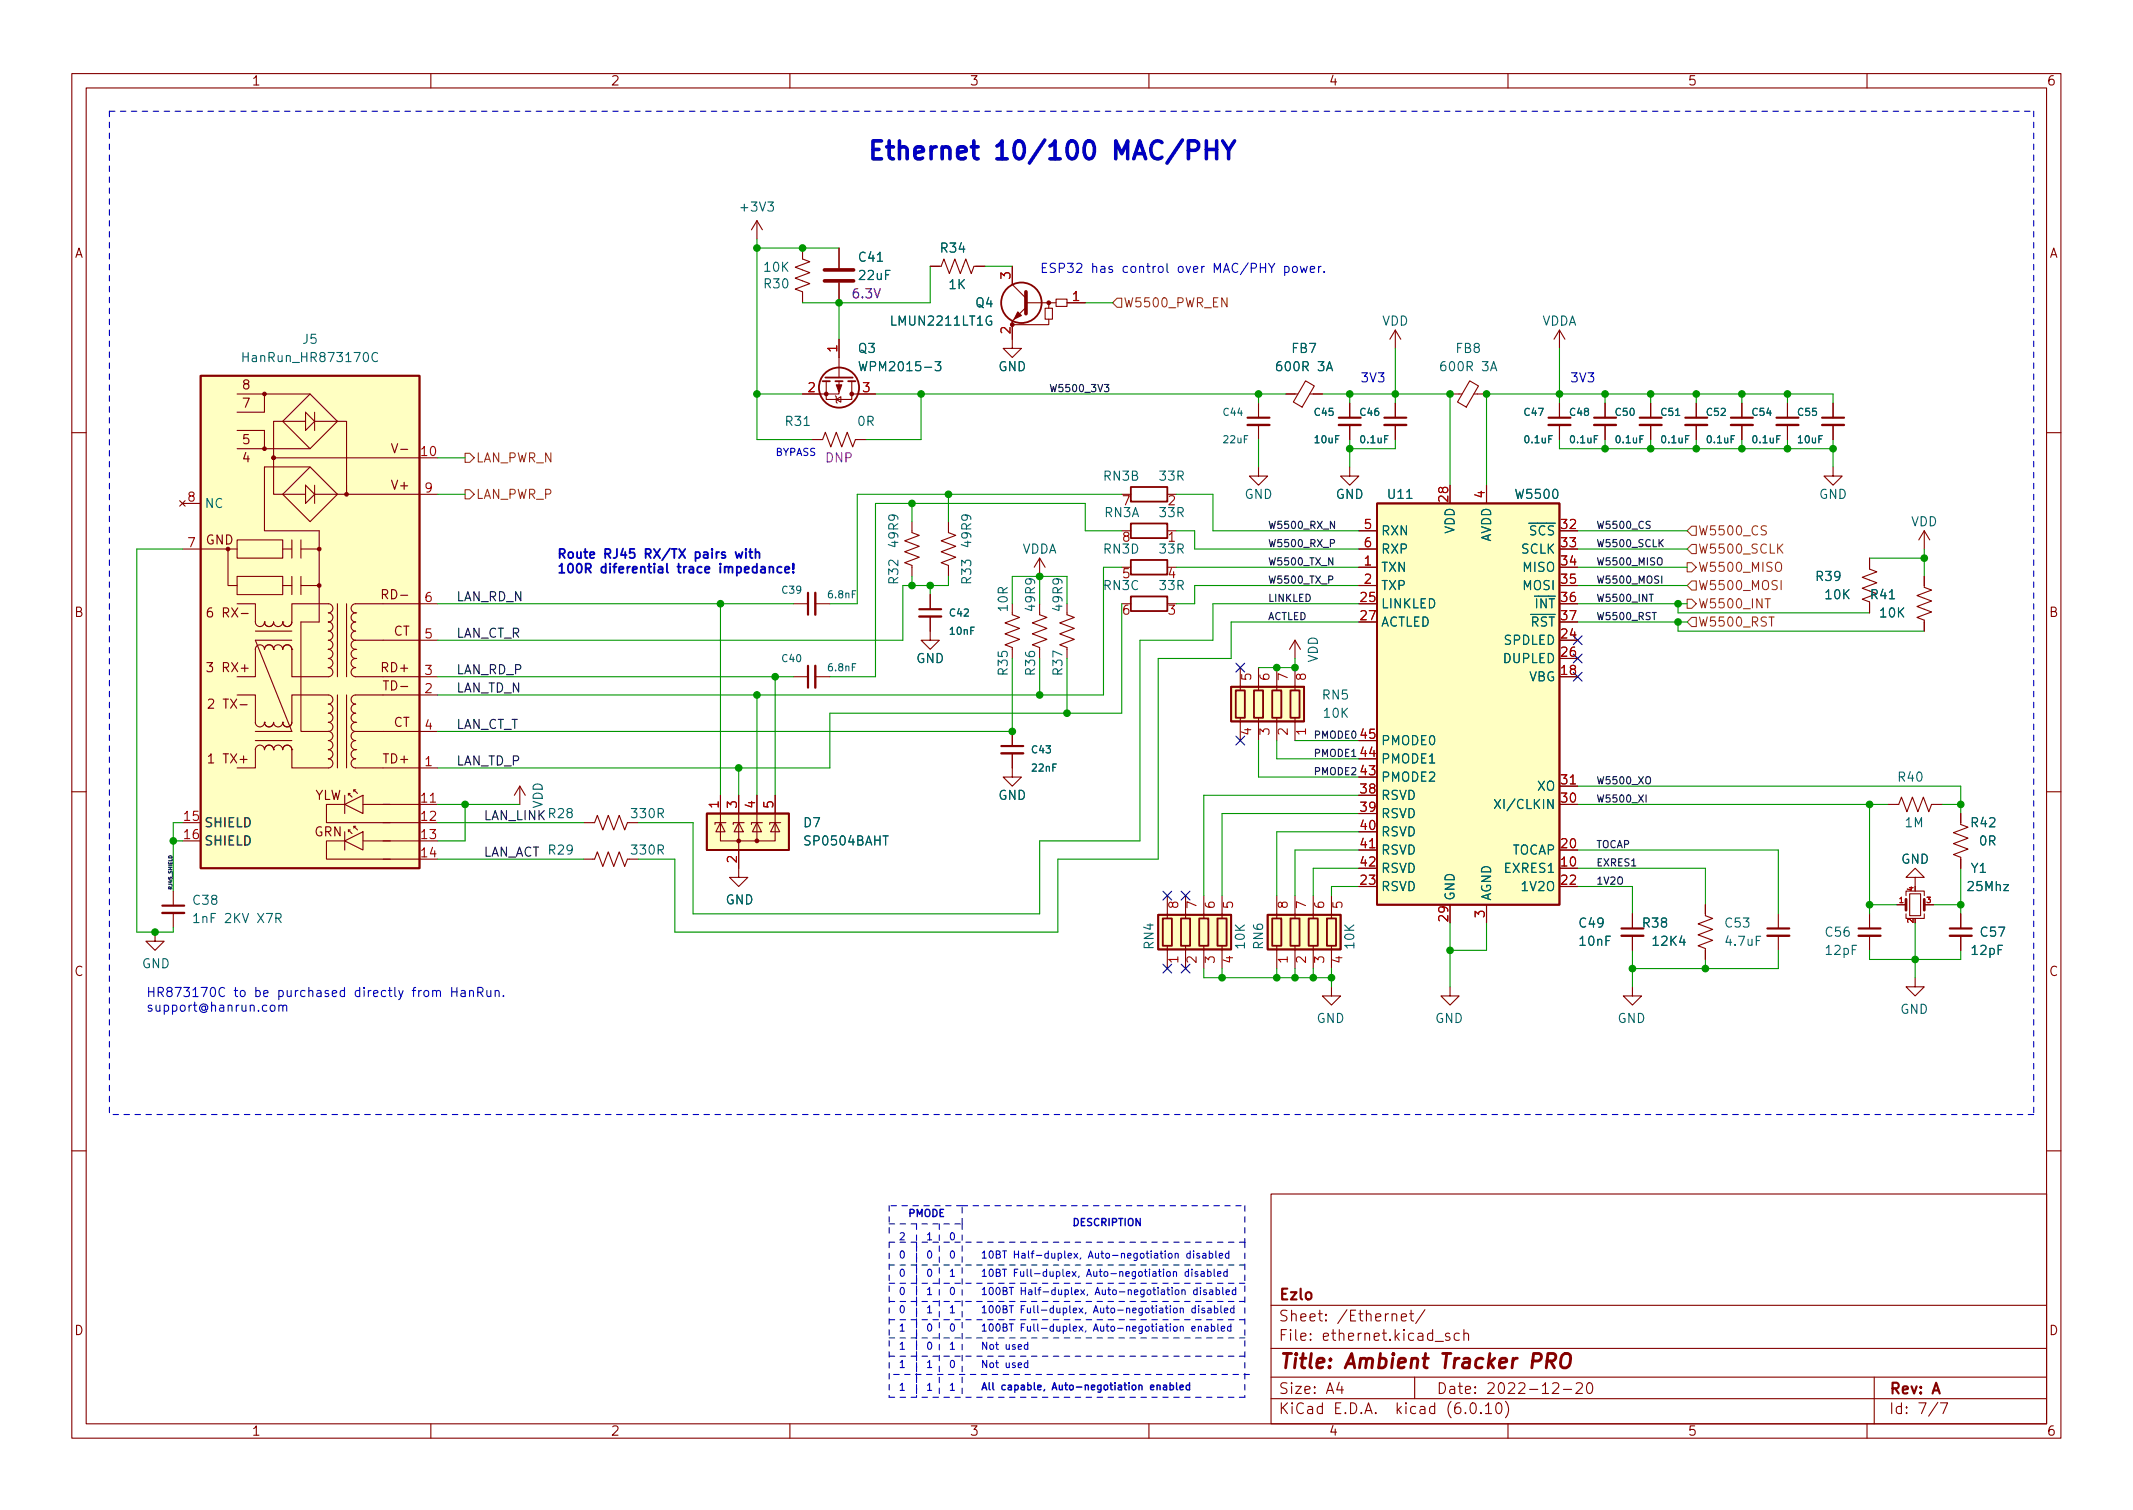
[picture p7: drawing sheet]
<svg xmlns="http://www.w3.org/2000/svg" width="297mm" height="210mm" viewBox="0 0 297 210" stroke-linecap="round" stroke-linejoin="round" font-family="sans-serif">
<g fill="none" stroke="#840000" stroke-width=".15">
<path d="M10 10.2h277v190.1h-277zM12 12.2h273v186.1h-273zM60 10.2v2M110 10.2v2M160 10.2v2M210 10.2v2M260 10.2v2M105.4 30.7l-.8 1.3M105.4 30.7v2.6M105.4 30.7l.8 1.3M111.8 34.5v1.6l1 .3-2.1 .8 2.1 .8-2.1 .7 2.1 .8-2.1 .8 1.1 .3v1.6M116.8 34.5v2.8"/>
<path d="M116.8 39.4v2.8M129.5 37.1h1.6l.3-1 .8 2 .8-2 .7 2 .8-2 .8 2 .3-1h1.6M141 37.1v2.5l1.9 1.9M33 59.9h3.8v2.6M33 54.9h10.2M36.8 54.9v2.5h-3.8M39.4 58.7l3.8-3.8 3.8 3.8-3.8 3.8zM42.5 58.7h-4.4v10.1h4.4M42.5 57.4l1.3 1.3-1.3 1.2zM43.8 57.4v2.5M43.8 58.7h3.2M47 58.7h1.3v10.1v-1.2"/>
<path d="M115.1 53.1v2.5h3.5v-2.5M116.3 55.1l.2 .1v.8l.1 .1M116.5 55.6l.6-.4v.8zM116.8 53.1v1.8h-5M116.8 47.2v5.4M118.6 54.9h3.3M142.9 42.8l-1.9 1.9v3.8h1.2l-1.2 1.3-1.3-1.3h1.3M143 42.2h4.1M145.5 42.9h1.1v1.5h-1.1zM146 44.4v.8h-5M146 42.2v.7M147.1 41.7h1.5v1h-1.5z"/>
<path d="M148.6 42.2h2.5M175.3 56.1v2.1M175.3 59.2v2M179.1 54.9h1.6M181.8 53l1.2 .7-1.7 3-1.2-.7zM182.4 54.9h1.7M188 56.1v2.1M188 59.2v2M194.3 46v2.5M194.3 56.1v2.1M194.3 59.2v2M194.3 46l-.8 1.2"/>
<path d="M194.3 46l.8 1.2M201.9 54.9h1.7M204.7 53l1.2 .7-1.7 3-1.2-.7zM205.3 54.9h1.7M217.2 46v2.5M217.2 56.1v2.1M217.2 59.2v2M217.2 46l-.8 1.2M217.2 46l.7 1.2M223.5 56.1v2.1M223.5 59.2v2M229.9 56.1v2.1"/>
<path d="M229.9 59.2v2M236.2 56.1v2.1M236.2 59.2v2M242.6 56.1v2.1M242.6 59.2v2M248.9 56.1v2.1M248.9 59.2v2M255.3 56.1v2.1M255.3 59.2v2M10 60.2h2M25 69.7l.8 .8M25.4 76.4h6.3v5.1h1.3"/>
<path d="M25.4 70.1h2.5M25.8 69.7l-.8 .8M33 75.2h6.4v2.5h-6.4zM33 62.5h10.2M38.1 63.7h20.3M39.4 68.8l3.8-3.8 3.8 3.8-3.8 3.8zM39.4 76.4h1.2M40.6 75.2v2.5M41.9 76.4h2.5M41.9 75.2v2.5M42.5 67.6l1.3 1.2-1.3 1.3zM43.2 65h-6.4v8.9h7.6v12.7h-2.5v15.2h3.8"/>
<path d="M43.8 68.8h17.2M43.8 67.6v2.5M113 61.2h1.6l.3-1 .8 2 .8-2 .7 2 .8-2 .7 2 .4-1h1.5M127 72.6v1.6l1 .3-2 .8 2 .8-2 .7 2 .8-2 .8 1 .3v1.6M132.1 72.6v1.6l1 .3-2 .8 2 .8-2 .7 2 .8-2 .8 1 .3v1.6M144.8 77.7l-.8 1.3M144.8 77.7v2.6M144.8 77.7l.7 1.3M175.3 65v1.3h-1.3l1.3 1.3 1.2-1.3h-1.2M188 65v1.3h-1.3l1.3 1.3 1.2-1.3h-1.2M189.2 79h2.6M189.2 73.9h2.6"/>
<path d="M189.2 76.4h2.6M207 67.6v2.5M255.3 65v1.3h-1.3l1.3 1.3 1.2-1.3h-1.2M260.3 77.7v1.5l1.1 .4-2.1 .8 2.1 .7-2.1 .8 2.1 .8-2.1 .7 1 .4v1.5M268 73.9l-.8 1.3M268 73.9v2.5M268 73.9l.7 1.3M285 60.2h2M33 80.3h6.4v2.5h-6.4zM33 96.8h2.6v3.8a.64 .64 0 0 0 .6 .6 .64 .64 0 0 0 .6-.6M33 84.1h2.6v2.5a.64 .64 0 0 0 .6 .6 .64 .64 0 0 0 .6-.6M35.6 87.9h5"/>
<path d="M36.8 86.6h.1M36.8 86.6a.64 .64 0 0 0 .7 .6 .64 .64 0 0 0 .6-.6 .64 .64 0 0 0 .6 .6 .64 .64 0 0 0 .7-.6M38.1 90.4a.64 .64 0 0 0-.6-.6 .64 .64 0 0 0-.7 .6 .64 .64 0 0 0-.6-.6 .64 .64 0 0 0-.6 .6v3.8h-2.6M38.1 90.4h.1M38.1 90.4a.64 .64 0 0 1 .6-.6 .64 .64 0 0 1 .7 .6 .64 .64 0 0 1 .6-.6 .64 .64 0 0 1 .6 .6M39.4 86.6h.1M39.4 81.5h1.2M40.6 90.4h.1M40.6 90.4v3.8h5.1a.64 .64 0 0 0 .7-.6 .64 .64 0 0 0-.7-.6M40.6 80.3v2.5M40.6 89.1h-5l5 12.7h-5M41.9 81.5h2.5"/>
<path d="M41.9 80.3v2.5M45.7 93h.1M45.7 90.4h.1M45.7 86.6h.1M45.7 86.6a.64 .64 0 0 0 .7-.6 .64 .64 0 0 0-.7-.7 .64 .64 0 0 0 .7-.6 .64 .64 0 0 0-.7-.6h-5.1v2.5a.64 .64 0 0 1-.6 .6 .64 .64 0 0 1-.6-.6M45.7 90.4a.64 .64 0 0 1 .7 .7 .64 .64 0 0 1-.7 .6 .64 .64 0 0 1 .7 .6 .64 .64 0 0 1-.7 .7M45.7 86.6a.64 .64 0 0 1 .7 .6 .64 .64 0 0 1-.7 .7 .64 .64 0 0 1 .7 .6 .64 .64 0 0 1-.7 .6 .64 .64 0 0 1 .7 .7 .64 .64 0 0 1-.7 .6M47 84.1v10.1M47 96.8v10.1M48.3 84.1v10.1M48.3 96.8v10.1M49.5 91.7a.64 .64 0 0 0-.6 .6 .64 .64 0 0 0 .6 .7 .64 .64 0 0 0-.6 .6 .64 .64 0 0 0 .6 .6h11.5"/>
<path d="M49.5 90.4a.64 .64 0 0 0-.6 .7 .64 .64 0 0 0 .6 .6M49.5 89.1a.64 .64 0 0 0-.6 .7 .64 .64 0 0 0 .6 .6M49.5 85.3a.64 .64 0 0 0-.6 .7 .64 .64 0 0 0 .6 .6 .64 .64 0 0 0-.6 .6 .64 .64 0 0 0 .6 .7 .64 .64 0 0 0-.6 .6 .64 .64 0 0 0 .6 .6M49.5 91.7h.1M49.5 90.4h.1M49.5 85.3h.1M49.5 89.1h11.5M61 96.8h-11.5a.64 .64 0 0 0-.6 .6 .64 .64 0 0 0 .6 .6 .64 .64 0 0 0-.6 .7 .64 .64 0 0 0 .6 .6 .64 .64 0 0 0-.6 .6 .64 .64 0 0 0 .6 .7M61 84.1h-11.5a.64 .64 0 0 0-.6 .6 .64 .64 0 0 0 .6 .6M110.5 94.2h2M110.5 84.1h2M113.5 94.2h2.1"/>
<path d="M113.5 84.1h2.1M129.5 85.8v3.3h1.3l-1.3 1.3-1.2-1.3h1.2M129.5 82.8v2M141 85.3v.3l1 .4-2 .7 2 .8-2 .8 2 .7-2 .8 1 .4M144.8 85.3v.3l1 .4-2 .7 2 .8-2 .8 2 .7-2 .8 1 .4M148.6 85.3v.3l1 .4-2 .7 2 .8-2 .8 2 .7-2 .8 1 .4M172.7 93v3.1M172.7 99.9v3.2M175.3 93v3.1M175.3 99.9v3.2M177.8 93v3.1M177.8 99.9v3.2"/>
<path d="M180.3 89.1v2.6M180.3 93v3.1M180.3 99.9v3.2M180.3 89.1l-.7 1.3M180.3 89.1l.8 1.3M189.2 81.5h2.6M268 80.3v1.5l1 .4-2 .7 2 .8-2 .7 2 .8-2 .8 1 .4v1.5M10 110.2h2M35.6 103.1h5M36.8 100.6h.1M36.8 100.6a.64 .64 0 0 0 .7 .6 .64 .64 0 0 0 .6-.6 .64 .64 0 0 0 .6 .6 .64 .64 0 0 0 .7-.6M38.1 104.4a.64 .64 0 0 0-.6-.6 .64 .64 0 0 0-.7 .6 .64 .64 0 0 0-.6-.6 .64 .64 0 0 0-.6 .6v2.5h-2.6"/>
<path d="M38.1 104.4h.1M38.1 104.4a.64 .64 0 0 1 .6-.6 .64 .64 0 0 1 .7 .6 .64 .64 0 0 1 .6-.6 .64 .64 0 0 1 .6 .6M39.4 100.6h.1M39.4 100.6a.64 .64 0 0 0 .6 .6 .64 .64 0 0 0 .6-.6v-3.8h5.1a.64 .64 0 0 1 .7 .6 .64 .64 0 0 1-.7 .6 .64 .64 0 0 1 .7 .7 .64 .64 0 0 1-.7 .6 .64 .64 0 0 1 .7 .6 .64 .64 0 0 1-.7 .7 .64 .64 0 0 1 .7 .6 .64 .64 0 0 1-.7 .6M40.6 104.4h.1M40.6 104.4v2.5h5.1a.64 .64 0 0 0 .7-.6 .64 .64 0 0 0-.7-.6M45.7 105.7h.1M45.7 101.8h.1M45.7 101.8a.64 .64 0 0 1 .7 .7 .64 .64 0 0 1-.7 .6 .64 .64 0 0 1 .7 .7 .64 .64 0 0 1-.7 .6 .64 .64 0 0 1 .7 .6 .64 .64 0 0 1-.7 .7M48 112h-2.5v2.5h8.9M48 112l2.5-1.3v2.6zM48 117.1h-2.5v2.5h8.9"/>
<path d="M48 117.1l2.5-1.3v2.6zM48 110.7v2.6M48 115.8v2.6M48.5 115.8v-.2l.5 .5M48.5 110.7v-.2l.5 .5M48.5 115.6h.3M48.5 110.5h.3M49.3 115.3v-.2l.5 .5M49.3 110.2v-.2l.5 .5M49.3 115.1h.2M49.3 110h.2M49.5 101.8a.64 .64 0 0 0-.6 .7 .64 .64 0 0 0 .6 .6 .64 .64 0 0 0-.6 .7 .64 .64 0 0 0 .6 .6"/>
<path d="M49.5 100.6a.64 .64 0 0 0-.6 .6 .64 .64 0 0 0 .6 .6M49.5 104.4a.64 .64 0 0 0-.6 .6 .64 .64 0 0 0 .6 .7 .64 .64 0 0 0-.6 .6 .64 .64 0 0 0 .6 .6h11.5M49.5 100.6h.1M49.5 104.4h.1M49.5 101.8h11.5M50.5 112h10.5M50.5 117.1h7.9M53.3 119.6h5.1M53.3 114.5h5.1M72.4 109.5l-.8 1.2M72.4 109.5v2.5M72.4 109.5l.8 1.2"/>
<path d="M81.3 119.6h1.5l.4-1 .7 2 .8-2 .8 2 .7-2 .8 2 .4-1h.2M81.3 114.5h1.5l.4-1 .7 2.1 .8-2.1 .8 2.1 .7-2.1 .8 2.1 .4-1.1h.2M100.3 114.5v2.6h5.1v-2.6M100.3 114.5l.7 1.3h-1.3zM100.3 110.7v3.8M101.1 114.5h-1.5v.3M102.9 110.7v11.5h1.2l-1.2 1.2-1.3-1.2h1.3M102.9 114.5l.6 1.3h-1.3zM103.6 114.5h-1.5v.3M105.4 114.5l.6 1.3h-1.2zM105.4 110.7v3.8M106.2 114.5h-1.6v.3"/>
<path d="M107.9 114.5v2.6h-2.5M107.9 114.5l.7 1.3h-1.3zM107.9 110.7v3.8M108.7 114.5h-1.5v.3M141 104.9v3.3h1.2l-1.2 1.3-1.3-1.3h1.3M141 101.8v2.1M189.2 118.4h2.6M217.2 109.5h2.5M262.9 112h1.5l.4-1 .8 2 .7-2 .8 2 .7-2 .8 2 .4-1h1.5M273 113.3v1.5l1.1 .4-2.1 .7 2.1 .8-2.1 .8 2.1 .7-2.1 .8 1 .4v1.5M285 110.2h2M21.6 129.8v1.3h1.3l-1.3 1.2-1.3-1.2h1.3"/>
<path d="M24.1 124.1v2M24.1 127.1v2.1M162.6 124.7v3.2M162.6 131.7v3.2M165.1 124.7v3.2M165.1 131.7v3.2M167.6 124.7v3.2M167.6 131.7v3.2M170.2 124.7v3.2M170.2 131.7v3.2M177.8 124.7v3.2M177.8 131.7v3.2"/>
<path d="M180.3 124.7v3.2M180.3 131.7v3.2M182.9 124.7v3.2M182.9 131.7v3.2M185.4 137.4v1.3h-1.3l1.3 1.2 1.3-1.2h-1.3M185.4 124.7v3.2M185.4 131.7v3.2M201.9 137.4v1.3h-1.2l1.2 1.2 1.3-1.2h-1.3M207 126v2.5M227.3 137.4v1.3h-1.2l1.2 1.2 1.3-1.2h-1.3M227.3 127.2v2.1M227.3 130.3v2"/>
<path d="M237.5 126v1.5l1 .4-2 .7 2 .8-2 .8 2 .7-2 .8 1 .4v1.5M247.6 127.2v2.1M247.6 130.3v2M260.3 127.2v2.1M260.3 130.3v2M264.2 126h1.2M265.4 127.2v.7h2.6v-.7M265.4 124.7v-.6h2.6v.6M265.9 124.5h1.6v3h-1.6zM266.7 136.1v1.3h-1.3l1.3 1.3 1.3-1.3h-1.3M266.7 122.2h-1.3l1.3-1.3 1.3 1.3h-1.3v1.2M268 126h1.2"/>
<path d="M273 127.2v2.1M273 130.3v2M10 160.2h2M177 166.3h108v32h-108zM285 160.2h2M60 198.3v2M110 198.3v2M160 198.3v2M177 194.8h108M177 191.8h108M177 187.8h108M177 181.8h108"/>
<path d="M186.5 192.5l-.4 1h1M186.9 193v1M193.9 183.1a.37 .37 0 0 1 .6 0v.8M195.1 183.4l.8-.1-.1-.3-.4-.1-.3 .2 .1 .8h.2h.4M196.3 182.9h.6M196.5 182.4v1.3l.1 .2h.3M197 191.8v3M198.4 182.4l-1.3 1.9M199.9 186.8h1.1M201.9 185.7l-.4-.1-.2 .2 .1 .3 .5 .1v.1v.3h-.2h-.4M203.2 185.7l-.4-.1-.3 .3v.4l.1 .3h.2h.4M203.9 185.8a.37 .37 0 0 1 .6 0v.8"/>
<path d="M203.9 185.1v1.5M204.9 195.4a.36 .36 0 0 1 .6 .2 .77 .77 0 0 1-.4 1.2 1 1 0 0 1-.2-1.4zM206.2 196.7l.1 .1h-.1h-.1l.1-.1v.1M206.9 195.8l.4-.5v1.5M206.9 196.8h.8M208.5 195.4a.36 .36 0 0 1 .6 .2 .77 .77 0 0 1-.5 1.2 1 1 0 0 1-.1-1.4zM209.6 195.1a1.72 1.72 0 0 1 0 2.3M210 198.3v2M216.2 192.7l.2-.2 .5 .1a.41 .41 0 0 1 .1 .6l-.9 .8h1M217.7 193.5h1.2M219.5 192.7l.2-.2 .5 .1a.41 .41 0 0 1 .1 .6l-.9 .8h1M221.1 192.7a.36 .36 0 0 1 .3-.2 .36 .36 0 0 1 .3 .3 .77 .77 0 0 1-.4 1.2 .91 .91 0 0 1-.2-1.3z"/>
<path d="M260 198.3v2M261 191.8v6.5M269.9 195.3l-1.3 1.9M270.2 195.3h1l-.6 1.5"/>
</g>
<path d="M215.4 189.5h.8a.55 .55 0 0 0 .5-.5 .55 .55 0 0 0-.4-.5h-.7l-.3 2M215.9 189.5l.6 1M217.5 188.7a.69 .69 0 0 1 1.2 0 1.66 1.66 0 0 1-.4 1.7l-.2 .1-.6-.1a1.5 1.5 0 0 1 0-1.7z" fill="none" stroke="#840000" stroke-width=".4"/>
<g fill="none" stroke="#840000" stroke-width=".33">
<path d="M173.7 59.2h3.1M186.4 59.2h3.1M192.8 59.2h3M215.6 59.2h3.1M222 59.2h3M228.3 59.2h3.1M234.7 59.2h3M241 59.2h3.1M247.4 59.2h3M253.7 59.2h3.1M113.5 82.5v3.1M113.5 92.7v3.1"/>
<path d="M128 85.8h3.1M139.4 104.9h3.1M22.6 127.1h3.1M225.8 130.3h3.1M246.1 130.3h3.1M258.8 130.3h3.1M271.5 130.3h3.1"/>
</g>
<g fill="none" stroke="#840000" stroke-width=".3">
<path d="M173.7 58.2h3.1M186.4 58.2h3.1M192.8 58.2h3M215.6 58.2h3.1M222 58.2h3M228.3 58.2h3.1M234.7 58.2h3M241 58.2h3.1M247.4 58.2h3M253.7 58.2h3.1M112.5 82.5v3.1M112.5 92.7v3.1"/>
<path d="M128 84.8h3.1M139.4 103.9h3.1M22.6 126.1h3.1M225.8 129.3h3.1M246.1 129.3h3.1M258.8 129.3h3.1M271.5 129.3h3.1"/>
</g>
<g fill="#840000" stroke="#840000" stroke-width=".15">
<path d="M141.7 43.4l.5 .5-1 .5z"/>
<path d="M116.5 53.6h.7l-.4 1z"/>
<circle cx="146" cy="42.2" r=".25"/>
<circle cx="115.1" cy="54.9" r=".25"/>
<circle cx="118.6" cy="54.9" r=".25"/>
<circle cx="102.9" cy="117.1" r=".25"/>
<circle cx="105.4" cy="117.1" r=".25"/>
</g>
<path d="M114.8 39.1h4.1M114.8 37.6h4.1M142.9 40.6v3.1" fill="none" stroke="#840000" stroke-width=".51"/>
<g fill="none" stroke="#840000" stroke-width=".25">
<path d="M27.9 52.3h30.5v68.6h-30.5zM114.6 53.1h1M114.9 52.6h3.8M116.3 53.1h1M118.1 53.1h1M157.5 72.9h5.1v2h-5.1zM157.5 78h5.1v2h-5.1zM157.5 67.8h5.1v2h-5.1zM191.8 70.1h25.4v55.9h-25.4zM157.5 83.1h5.1v2h-5.1zM171.4 95.6h10.2v4.9h-10.2zM172.1 96.1h1.3v3.8h-1.3z"/>
<path d="M174.6 96.1h1.3v3.8h-1.3zM177.2 96.1h1.2v3.8h-1.2zM179.7 96.1h1.3v3.8h-1.3zM98.4 113.3h11.5v5.1h-11.5zM161.3 127.4h10.1v4.8h-10.1zM161.9 127.9h1.3v3.8h-1.3zM164.5 127.9h1.2v3.8h-1.2zM167 127.9h1.3v3.8h-1.3zM169.5 127.9h1.3v3.8h-1.3zM176.5 127.4h10.2v4.8h-10.2zM177.2 127.9h1.2v3.8h-1.2zM179.7 127.9h1.3v3.8h-1.3z"/>
<path d="M182.2 127.9h1.3v3.8h-1.3zM184.8 127.9h1.3v3.8h-1.3z"/>
<circle cx="116.8" cy="54" r="2.79"/>
<circle cx="142.2" cy="42.2" r="2.82"/>
</g>
<g fill="#ffffc2" stroke="#ffffc2" stroke-width=".14">
<path d="M191.8 70.1h25.4v55.9h-25.4z"/>
<path d="M98.4 113.3h11.5v5.1h-11.5z"/>
<path d="M171.4 95.6h10.2v4.9h-10.2z"/>
<path d="M27.9 52.3h30.5v68.6h-30.5z"/>
<path d="M161.3 127.4h10.1v4.8h-10.1z"/>
<path d="M176.5 127.4h10.2v4.8h-10.2z"/>
</g>
<path d="M33.8 49.1v1.3M33.8 49.7h.8M52.6 49.2a.51 .51 0 0 0-.6 0 .51 .51 0 0 0-.2 .6 .48 .48 0 0 0 .2 .5 .48 .48 0 0 0 .6-.1M119.6 50.4l.3 1.2 .3-.9 .2 .9 .3-1.2M130.2 50.4h.8l-.4 .4 .3 .2v.5l-.1 .1h-.4l-.2-.1M208.1 111.3l.9 1.3M209 111.3l-.9 1.3M27 127.6l.4-.4v1.3M27 128.5h.7M38.4 127.9l.6-.1 .1-.2v-.3l-.2-.1h-.5v1.3M38.7 127.9l.4 .6" fill="none" stroke="#006464" stroke-width=".15"/>
<path d="M265.4 125.2v1.5M268 125.2v1.5" fill="none" stroke="#840000" stroke-width=".38"/>
<g fill="#840000" stroke="#840000" stroke-width=".14">
<circle cx="31.7" cy="76.4" r=".25"/>
<circle cx="36.8" cy="62.5" r=".25"/>
<circle cx="36.8" cy="54.9" r=".25"/>
<circle cx="38.1" cy="63.7" r=".25"/>
<circle cx="44.4" cy="81.5" r=".25"/>
<circle cx="44.4" cy="76.4" r=".25"/>
<circle cx="48.3" cy="68.8" r=".25"/>
</g>
<path d="M29 97.5l.2-.2h.3l.2 .2 .1 .2-.1 .2-.7 .7h.8M29.5 84.6a.5 .5 0 0 0-.6 .6v.5l.1 .2h.4l.1-.1 .1-.4-.1-.2-.4-.1-.2 .3M33.6 85.4h1" fill="none" stroke="#840000" stroke-width=".16"/>
<g fill="none" stroke="#725600" stroke-width=".15">
<path d="M154.9 42.2l.7-.7h.6v1.3h-.6zM64.8 63.1h.6l.6 .6-.6 .7h-.6zM64.8 68.2h.6l.6 .6-.6 .7h-.6zM234.9 78.4h.7l.6 .6-.6 .6h-.7zM235.6 75.8h.6v1.3h-.6l-.7-.7zM235.6 73.3h.6v1.2h-.6l-.7-.6zM247.3 78.5a.43 .43 0 0 1 .5-.2 .43 .43 0 0 1 .3 .4v.4a.42 .42 0 0 1-.4 .5 .42 .42 0 0 1-.4-.5zM247.7 76.3l.6 .7M248.3 75.8l-.7 .7M234.9 83.4h.7l.6 .7-.6 .6h-.7zM235.6 80.9h.6v1.3h-.6l-.7-.7zM235.6 86h.6v1.2h-.6l-.7-.6z"/>
<path d="M245.8 83.4h.7M248 80.8v1.3"/>
</g>
<path d="M153.8 53.5h.6l-.3 .4 .3 .1v.4l-.2 .1-.4-.1M185.3 75.6h.4l.1-.1v-.3l-.5-.1v1M185.8 72.6v1l-.5-1v1M229.8 72.6h-.4l-.2 .2 .1 .2 .5 .2v.3l-.2 .1-.4-.1M230.8 77.8l.2-.1a.34 .34 0 0 1 .5 .3v.3a.33 .33 0 0 1-.4 .4 .33 .33 0 0 1-.3-.4zM231.2 75.6l.4 .5M231.6 75.1l-.6 .6M229.7 82.7h.5M231.4 80.2v1M229.2 110.7v1" fill="none" stroke="#0f0f0f" stroke-width=".15"/>
<path d="M164.7 19.5l-2.2 3.2M168 19.6v2.5M169.4 19.6v2.5M170.3 19.6l.8 1.3 .8-1.3M165.5 20.9h1a.68 .68 0 0 0 .5-.6 .68 .68 0 0 0-.5-.7h-1v2.5M168 20.8h1.4M171.1 20.9v1.2" fill="none" stroke="#0000c2" stroke-width=".5"/>
<g fill="none" stroke="#0000c2" stroke-width=".15">
<path d="M178.9 37.2l.4-.1 .2 .2v.4l-.1 .2h-.5M178.9 37.1v1.3M180.1 37.2l.3-.1 .3 .2v.4l-.3 .2h-.3l-.1-.2v-.4zM181.1 37.1l.2 .8 .3-.6 .2 .6 .2-.8M182.5 37.5l.6-.1-.1-.2-.3-.1-.2 .2v.6h.5M183.6 37.1v.8M184 37.1l-.3 .1-.1 .1M184.4 37.8v.1M38.8 140v.8M60.8 138.1l.2-.2 .3 .1v.8M62.9 137.5v1.3M62.9 138.1h.7"/>
<path d="M63.6 137.5v1.3M64.2 138h.5l.1 .8M64.8 138.2l-.4 .1a.25 .25 0 0 0-.2 .2 .25 .25 0 0 0 .2 .3l.4-.1M65.4 138l.2-.1 .3 .1v.8M65.4 137.9v.9M66.5 138.2l.6-.1 .2-.2-.1-.3-.2-.1h-.5v1.3M66.8 138.2l.5 .6M67.8 137.9l.1 .8 .3 .1 .2-.2M68.4 137.9v.9M69 138l.1-.1 .3 .1 .1 .8M69 137.9v.9M70.1 138.6v.2"/>
<path d="M37.8 140h.3l.2 .2v.4l-.2 .2-.3-.1-.2-.1v-.4zM38.8 140.1l.2-.1h.3l.1 .8M39.4 140.1l.2-.1h.3v.8M164.6 179.7l.1-.1h.3v.7M165.5 177.1h-.3l-.2 .1 .1 .5h.4M165.5 176.7v1M165.7 174.6l-.2-.1-.2 .2 .1 .4h.3M165.7 174.2v1M166 176.7v.1M166 177.1v.6M166.2 174.2v.1M166.2 174.5v.7"/>
<path d="M166.7 179.6h-.3l-.2 .2 .1 .4h.4M166.7 179.3v1M166.8 177.1h-.2l-.2 .1 .1 .1 .3 .1v.3h-.4M167 174.6l-.2-.1-.2 .2 .1 .1 .3 .1v.2h-.4M167.2 179.3v.1M167.2 179.6v.7M167.3 177.1h.3l.1 .6M167.5 174.6h.4v.6M167.7 177.3h-.3l-.2 .2 .2 .2h.3M167.9 174.8h-.3l-.1 .1 .1 .3 .3-.1M168 179.6h-.3l-.1 .1v.2l.4 .1v.2h-.4M168.2 177.1h.3l.1 .1v.5h-.4"/>
<path d="M168.2 176.7v1M168.4 174.6l.3-.1 .2 .2-.1 .4h-.4M168.4 174.2v1M168.5 179.6h.3l.1 .7M168.9 179.8l-.3 .1-.2 .1 .2 .3 .3-.1M169.1 176.7v.9l.1 .1M169.3 174.2v.8l.2 .2M169.4 179.6h.2l.2 .2-.1 .4h-.3M169.4 179.3v1M169.6 177.4l.4-.1v-.2h-.3l-.1 .1v.5h.4M169.8 174.9l.5-.1-.1-.2-.3-.1-.1 .2v.4h.4M170.3 179.3v.8l.1 .2"/>
<path d="M170.7 179.9l.5-.1v-.2h-.3l-.2 .1 .1 .5h.4M170.9 177.1h-.3l-.2 .1 .1 .5h.4M170.9 176.7v1M171.1 174.6l-.3-.1-.2 .2 .1 .4h.4M171.1 174.2v1M172.1 179.6h-.3l-.2 .2 .1 .4h.4M172.1 179.3v1M143.1 189.8h-.3l-.2 .1 .1 .5h.4M143.1 187.3l-.3-.1-.2 .2 .1 .4h.4M143.1 186.9v1M143.1 189.4v1M164.4 184.8l.1-.1h.2l.1 .6"/>
<path d="M164.4 182.2l.1-.1 .2 .1 .1 .6M166 185l.5-.1-.1-.2h-.3l-.1 .1v.5h.4M166.5 182.2l-.3-.1-.2 .2 .1 .5h.4M166.5 181.8v1M166.9 184.8l.1-.1h.3v.6M166.9 184.7v.6M166.9 181.8v.1M166.9 182.1v.7M167.7 182.2l-.2-.1-.1 .2v.1l.3 .1v.3h-.3M167.8 184.7h.4v.6M168.2 184.9l-.3 .1-.2 .1 .2 .2h.3M168.2 182.2h.4v.6"/>
<path d="M168.6 182.4h-.3l-.1 .2 .1 .2h.3M168.7 184.7h.3l.2 .2-.1 .4h-.4M168.7 184.3v1M169.1 182.2l.3-.1 .2 .2-.1 .5h-.4M169.1 181.8v1M169.6 184.3v.9l.1 .1M170 181.8v.9l.2 .1M170.1 185l.5-.1-.1-.2h-.3l-.1 .1v.5h.4M170.5 182.5l.5-.1-.1-.2-.3-.1-.1 .2 .1 .5h.3M171.4 184.7h-.3l-.2 .2 .1 .4h.4M171.4 184.3v1M171.8 182.2l-.2-.1-.2 .2 .1 .5h.3"/>
<path d="M171.8 181.8v1"/>
</g>
<path d="M162 192.9h.4l.1 .6M162.5 193.1h-.4l-.1 .2 .1 .2h.4M162.9 192.9h.3l.2 .1-.1 .5h-.4M162.9 192.5v1M163.8 192.5v.9l.2 .1M164.3 193.2l.5-.1v-.2h-.3l-.2 .1 .1 .5h.4M165.7 192.9h-.3l-.2 .1 .1 .5h.4M165.7 192.5v1" fill="none" stroke="#0000c2" stroke-width=".2"/>
<g fill="none" stroke="#0000c2" stroke-width=".25">
<path d="M102.4 76.9l.3 .8 .2-.6 .3 .6 .2-.8M103.9 76.4v.2M103.9 76.9v.8M104.3 76.9h.5M104.5 76.4v1.1v.1l.3 .1M105.2 77l.2-.1h.3l.1 .8M105.2 76.4v1.3M106 79h.5v.8M106.5 79.2l-.4 .1a.25 .25 0 0 0-.2 .2 .25 .25 0 0 0 .2 .3l.4-.1M107.1 79l.2-.1 .3 .1 .1 .8M107.1 78.9v.9M108.8 79l-.3-.1-.3 .2v.4l.2 .2h.4"/>
<path d="M109.3 79.3l.6-.1v-.2l-.4-.1-.2 .2 .1 .6h.5M110.5 79.6v.2M110.5 78.5v.8"/>
</g>
<g fill="none" stroke="#0000c2" stroke-width=".15" stroke-dasharray=".8 .8">
<path d="M15.2 15.5h268M15.2 15.5v139.7M283.2 15.5v139.7M283.2 155.2h-268M123.8 173v21.6M123.8 173h49.6M123.8 178.7h49.6M123.8 167.9v4.4M123.8 170.4h10.2M123.8 176.1h49.6M127.6 173v21.6M127.6 170.4v24.2"/>
<path d="M130.8 170.4v24.2M134 167.9h39.4M134 167.9h-10.2M134 170.4v24.2M134 170.4v-2.5M173.4 173v21.6M173.4 167.9v5.1M123.8 181.2h49.6M123.8 186.3h49.6M123.8 183.8h49.6M123.8 188.8h49.6M124.5 191.4h49.5"/>
<path d="M173.4 194.6h-49.6"/>
</g>
<g fill="none" stroke="#009600" stroke-width=".15">
<path d="M105.4 33.3v27.9h7.6M105.4 34.5h11.4M129.5 37.1v5.1h-17.7M137.2 37.1h3.8M105.4 54.9h6.4M116.8 42.2v5M121.9 54.9h57.2M128.3 54.9v6.3h-7.7M151.1 42.2h3.8M175.3 54.9v1.2M184.1 54.9h17.8v12.7M188 54.9v1.2"/>
<path d="M194.3 48.5v7.6M217.2 48.5v7.6M223.5 54.9v1.2M229.9 54.9v1.2M236.2 54.9v1.2M242.6 54.9v1.2M248.9 54.9v1.2M255.3 56.1v-1.2h-48.3v12.7M25.4 76.4h-6.4v53.4h5.1v-.6M61 68.8h3.8M61 63.7h3.8M127 70.1v2.5"/>
<path d="M132.1 68.8v3.8M156.2 79h-2.5v17.8h-92.7M156.2 73.9h-5.1v-3.8h-29.2v24.1h-6.3M156.2 68.8h-36.8v15.3h-3.8M163.8 79h25.4M163.8 73.9h2.6v2.5h22.8M163.8 68.8h5.1v5.1h20.3M175.3 61.2v3.8M188 61.2v3.8M194.3 61.2v1.3h-6.3M217.2 61.2v1.3h38.1M219.7 79h15.2"/>
<path d="M219.7 76.4h15.2M219.7 73.9h15.2M223.5 61.2v1.3M229.9 61.2v1.3M236.2 61.2v1.3M242.6 61.2v1.3M248.9 61.2v1.3M255.3 61.2v3.8M260.3 77.7h7.7M268 76.4v3.9M61 84.1h49.5M61 94.2h49.5"/>
<path d="M100.3 84.1v26.6M105.4 96.8v13.9M107.9 94.2v16.5M127 80.3v1.2M129.5 81.5v1.3M132.1 80.3v1.2h-6.4v7.6h-64.7M141 91.7v10.1h-80M141 84.1v-3.8h7.6v3.8M144.8 80.3v3.8M144.8 91.7v5.1M148.6 91.7v7.6M156.2 84.1v15.2h-40.6v7.6h-54.6"/>
<path d="M180.3 91.7v1.3h-5M189.2 86.6h-17.8v5.1h-10.1v27.9h-14v10.2h-53.3v-10.2h-5.1M189.2 81.5h-22.8v2.6h-2.6M189.2 84.1h-20.3v5h-10.2v28h-13.9v10.1h-48.3v-12.7h-7.6M219.7 86.6h15.2M219.7 84.1h15.2M219.7 81.5h15.2M233.7 84.1v1.2h26.6M233.7 86.6v1.3h34.3M24.1 117.1h1.3M25.4 114.5h-1.3v9.6M61 114.5h20.3"/>
<path d="M61 112h11.4M61 119.6h20.3M64.8 112v5.1h-3.8M102.9 106.9v3.8M175.3 103.1v5.1h13.9M177.8 103.1v2.6h11.4M180.3 103.1h8.9M189.2 118.4h-8.9v6.3M189.2 110.7h-21.6v14M189.2 113.3h-19v11.4M189.2 115.8h-11.4v8.9M219.7 112h43.2"/>
<path d="M219.7 109.5h53.3v3.8M219.7 118.4h27.9v8.8M260.3 112v15.2M270.5 112h2.5M167.6 134.9v1.2h17.8M170.2 134.9v1.2M177.8 134.9v1.2M180.3 134.9v1.2M182.9 134.9v1.2M185.4 134.9v2.5M189.2 123.4h-3.8v1.3M189.2 120.9h-6.3v3.8"/>
<path d="M201.9 128.5v8.9M207 128.5v3.8h-5.1M219.7 123.4h7.6v3.8M219.7 120.9h17.8v5.1M227.3 132.3v5.1M237.5 133.6v1.3M247.6 132.3v2.6h-20.3M260.3 132.3v1.3h12.7v-1.3M260.3 126h3.9M266.7 128.5v7.6M269.2 126h3.8M273 120.9v6.3"/>
</g>
<g fill="none" stroke="#000084" stroke-width=".15">
<path d="M172.1 92.3l1.2 1.3M173.3 92.3l-1.2 1.3M219.1 91.1l1.2 1.2M219.1 88.5l1.2 1.3M219.1 93.6l1.2 1.2M220.3 91.1l-1.2 1.2M220.3 88.5l-1.2 1.3M220.3 93.6l-1.2 1.2M172.1 102.5l1.2 1.2M173.3 102.5l-1.2 1.2M162 134.3l1.2 1.2M162 124.1l1.2 1.2"/>
<path d="M163.2 134.3l-1.2 1.2M163.2 124.1l-1.2 1.2M164.5 124.1l1.2 1.2M164.5 134.3l1.2 1.2M165.7 124.1l-1.2 1.2M165.7 134.3l-1.2 1.2"/>
</g>
<g fill="#009600" stroke="#009600" stroke-width=".15">
<circle cx="217.2" cy="54.9" r=".46"/>
<circle cx="201.9" cy="54.9" r=".46"/>
<circle cx="207" cy="54.9" r=".46"/>
<circle cx="236.2" cy="62.5" r=".46"/>
<circle cx="229.9" cy="62.5" r=".46"/>
<circle cx="223.5" cy="62.5" r=".46"/>
<circle cx="223.5" cy="54.9" r=".46"/>
<circle cx="229.9" cy="54.9" r=".46"/>
<circle cx="236.2" cy="54.9" r=".46"/>
<circle cx="273" cy="126" r=".46"/>
<circle cx="266.7" cy="133.6" r=".46"/>
<circle cx="227.3" cy="134.9" r=".46"/>
<circle cx="201.9" cy="132.3" r=".46"/>
<circle cx="273" cy="112" r=".46"/>
<circle cx="260.3" cy="126" r=".46"/>
<circle cx="237.5" cy="134.9" r=".46"/>
<circle cx="260.3" cy="112" r=".46"/>
<circle cx="188" cy="54.9" r=".46"/>
<circle cx="188" cy="62.5" r=".46"/>
<circle cx="180.3" cy="93" r=".46"/>
<circle cx="177.8" cy="93" r=".46"/>
<circle cx="175.3" cy="54.9" r=".46"/>
<circle cx="194.3" cy="54.9" r=".46"/>
<circle cx="233.7" cy="86.6" r=".46"/>
<circle cx="233.7" cy="84.1" r=".46"/>
<circle cx="242.6" cy="62.5" r=".46"/>
<circle cx="242.6" cy="54.9" r=".46"/>
<circle cx="248.9" cy="62.5" r=".46"/>
<circle cx="248.9" cy="54.9" r=".46"/>
<circle cx="255.3" cy="62.5" r=".46"/>
<circle cx="268" cy="77.7" r=".46"/>
<circle cx="127" cy="81.5" r=".46"/>
<circle cx="107.9" cy="94.2" r=".46"/>
<circle cx="100.3" cy="84.1" r=".46"/>
<circle cx="105.4" cy="96.8" r=".46"/>
<circle cx="24.1" cy="117.1" r=".46"/>
<circle cx="64.8" cy="112" r=".46"/>
<circle cx="102.9" cy="106.9" r=".46"/>
<circle cx="21.6" cy="129.8" r=".46"/>
<circle cx="129.5" cy="81.5" r=".46"/>
<circle cx="127" cy="70.1" r=".46"/>
<circle cx="128.3" cy="54.9" r=".46"/>
<circle cx="116.8" cy="42.2" r=".46"/>
<circle cx="105.4" cy="54.9" r=".46"/>
<circle cx="111.8" cy="34.5" r=".46"/>
<circle cx="105.4" cy="34.5" r=".46"/>
<circle cx="180.3" cy="136.1" r=".46"/>
<circle cx="182.9" cy="136.1" r=".46"/>
<circle cx="185.4" cy="136.1" r=".46"/>
<circle cx="170.2" cy="136.1" r=".46"/>
<circle cx="177.8" cy="136.1" r=".46"/>
<circle cx="148.6" cy="99.3" r=".46"/>
<circle cx="141" cy="101.8" r=".46"/>
<circle cx="144.8" cy="96.8" r=".46"/>
<circle cx="132.1" cy="68.8" r=".46"/>
<circle cx="144.8" cy="80.3" r=".46"/>
</g>
<text font-size="3.5" fill="#0000c2" x="120.6" y="22.2">Ethernet 10/100 MAC/PHY</text>
<text font-size="2.8" fill="#840000" x="178" y="190.6">Title: Ambient Tracker PRO</text>
<g font-size="2.1" fill="#840000">
<text x="178" y="184">Sheet: /Ethernet/</text>
<text x="178" y="181">Ezlo</text>
<text x="178" y="186.7">File: ethernet.kicad_sch</text>
<text x="178" y="196.9">KiCad E.D.A. kicad (6.0.10)</text>
<text x="178" y="194.1">Size: A4</text>
<text x="200" y="194.1">Date: 2022-12-20</text>
<text x="263" y="194.1">Rev: A</text>
<text x="263" y="196.9">Id: 7/7</text>
</g>
<g font-size="1.8" fill="#840000">
<text x="35" y="11.9">1</text>
<text x="85" y="11.9">2</text>
<text x="135" y="11.9">3</text>
<text x="185" y="11.9">4</text>
<text x="235" y="11.9">5</text>
<text x="285" y="11.9">6</text>
<text x="10.3" y="35.9">A</text>
<text x="285.3" y="35.9">A</text>
<text x="33.8" y="56.8">7</text>
<text x="33.8" y="54.2">8</text>
<text x="33.8" y="64.4">4</text>
<text x="33.8" y="61.8">5</text>
<text x="54.9" y="63.1">V-</text>
<text x="54.6" y="68.2">V+</text>
<text x="28.6" y="75.8">GND</text>
<text x="53.4" y="83.4">RD-</text>
<text x="10.3" y="85.9">B</text>
<text x="29.5" y="86">6 RX-</text>
<text x="54.8" y="88.5">CT</text>
<text x="285.3" y="85.9">B</text>
<text x="29.3" y="93.6">3 RX+</text>
<text x="53.2" y="93.6">RD+</text>
<text x="29.6" y="98.7">2 TX-</text>
<text x="53.7" y="96.1">TD-</text>
<text x="54.8" y="101.2">CT</text>
<text x="29.4" y="106.3">1 TX+</text>
<text x="53.5" y="106.3">TD+</text>
<text x="43.8" y="111.4">YLW</text>
<text x="43.8" y="116.5">GRN</text>
<text x="10.3" y="135.9">C</text>
<text x="285.3" y="135.9">C</text>
<text x="10.3" y="185.9">D</text>
<text x="285.3" y="185.9">D</text>
<text x="35" y="199.9">1</text>
<text x="85" y="199.9">2</text>
<text x="135" y="199.9">3</text>
<text x="185" y="199.9">4</text>
<text x="235" y="199.9">5</text>
<text x="285" y="199.9">6</text>
</g>
<g font-size="1.8" fill="#006464">
<text x="103.3" y="29.5">+3V3</text>
<text x="131.1" y="35.2">R34</text>
<text x="106.5" y="40.2">R30</text>
<text x="106.5" y="37.8">10K</text>
<text x="119.7" y="36.4">C41</text>
<text x="119.7" y="39">22uF</text>
<text x="132.2" y="40.3">1K</text>
<text x="42.2" y="47.9">J5</text>
<text x="124.3" y="45.3">LMUN2211LT1G</text>
<text x="135.9" y="42.8">Q4</text>
<text x="192.4" y="45.3">VDD</text>
<text x="214.7" y="45.3">VDDA</text>
<text x="34.4" y="50.4">HanRun_HR873170C</text>
<text x="119.5" y="49.1">Q3</text>
<text x="120.4" y="51.7">WPM2015-3</text>
<text x="139" y="51.7">GND</text>
<text x="178.1" y="51.7">600R 3A</text>
<text x="179.9" y="49.1">FB7</text>
<text x="201" y="51.7">600R 3A</text>
<text x="202.8" y="49.1">FB8</text>
<text x="109.5" y="59.3">R31</text>
<text x="119.5" y="59.3">0R</text>
<text x="28.4" y="70.7">NC</text>
<text x="153.7" y="66.9">RN3B</text>
<text x="161.6" y="66.9">33R</text>
<text x="173.3" y="69.5">GND</text>
<text x="186" y="69.5">GND</text>
<text x="193.4" y="69.5">U11</text>
<text x="211.2" y="69.5">W5500</text>
<text x="253.3" y="69.5">GND</text>
<text x="125.1" y="76" transform="rotate(-90 125.1 76)">49R9</text>
<text x="135.3" y="76" transform="rotate(-90 135.3 76)">49R9</text>
<text x="142.3" y="77.1">VDDA</text>
<text x="153.7" y="77.1">RN3D</text>
<text x="153.8" y="72">RN3A</text>
<text x="161.6" y="72">33R</text>
<text x="161.6" y="77.1">33R</text>
<text x="192.3" y="74.5">RXN</text>
<text x="192.3" y="77.1">RXP</text>
<text x="202.6" y="74.3" transform="rotate(-90 202.6 74.3)">VDD</text>
<text x="207.6" y="75.6" transform="rotate(-90 207.6 75.6)">AVDD</text>
<text x="211.6" y="74.5">~{SCS}</text>
<text x="211.8" y="77.1">SCLK</text>
<text x="266.1" y="73.3">VDD</text>
<text x="125.1" y="81.2" transform="rotate(-90 125.1 81.2)">R32</text>
<text x="135.3" y="81.2" transform="rotate(-90 135.3 81.2)">R33</text>
<text x="153.7" y="82.2">RN3C</text>
<text x="161.6" y="82.2">33R</text>
<text x="192.3" y="79.6">TXN</text>
<text x="192.3" y="82.2">TXP</text>
<text x="212.1" y="79.6">MISO</text>
<text x="212.1" y="82.2">MOSI</text>
<text x="253" y="80.9">R39</text>
<text x="254.3" y="83.4">10K</text>
<text x="260.6" y="83.4">R41</text>
<text x="140.3" y="85" transform="rotate(-90 140.3 85)">10R</text>
<text x="144.1" y="84.9" transform="rotate(-90 144.1 84.9)">49R9</text>
<text x="148" y="84.9" transform="rotate(-90 148 84.9)">49R9</text>
<text x="192.3" y="84.7">LINKLED</text>
<text x="192.3" y="87.2">ACTLED</text>
<text x="209.5" y="89.8">SPDLED</text>
<text x="211.7" y="87.2">~{RST}</text>
<text x="212.4" y="84.7">~{INT}</text>
<text x="261.9" y="86">10K</text>
<text x="127.6" y="92.3">GND</text>
<text x="140.3" y="93.9" transform="rotate(-90 140.3 93.9)">R35</text>
<text x="144.1" y="93.9" transform="rotate(-90 144.1 93.9)">R36</text>
<text x="148" y="93.9" transform="rotate(-90 148 93.9)">R37</text>
<text x="183.5" y="92.3" transform="rotate(-90 183.5 92.3)">VDD</text>
<text x="209.4" y="92.3">DUPLED</text>
<text x="212.8" y="94.9">VBG</text>
<text x="184.2" y="97.4">RN5</text>
<text x="184.4" y="99.9">10K</text>
<text x="192.3" y="106.3">PMODE1</text>
<text x="192.3" y="103.8">PMODE0</text>
<text x="75.6" y="112.6" transform="rotate(-90 75.6 112.6)">VDD</text>
<text x="88.1" y="113.9">330R</text>
<text x="139" y="111.4">GND</text>
<text x="192.3" y="111.4">RSVD</text>
<text x="192.3" y="113.9">RSVD</text>
<text x="192.3" y="108.8">PMODE2</text>
<text x="209.1" y="112.6">XI/CLKIN</text>
<text x="214.1" y="110.1">XO</text>
<text x="264.4" y="108.8">R40</text>
<text x="28.4" y="115.2">SHIELD</text>
<text x="28.4" y="117.7">SHIELD</text>
<text x="88.1" y="119">330R</text>
<text x="111.9" y="115.2">D7</text>
<text x="112.2" y="117.7">SP0504BAHT</text>
<text x="192.3" y="116.5">RSVD</text>
<text x="192.3" y="119">RSVD</text>
<text x="210.5" y="119">TOCAP</text>
<text x="265.3" y="115.2">1M</text>
<text x="274.6" y="115.2">R42</text>
<text x="275.7" y="117.7">0R</text>
<text x="27" y="126">C38</text>
<text x="101" y="125.9">GND</text>
<text x="192.3" y="124.1">RSVD</text>
<text x="192.3" y="121.5">RSVD</text>
<text x="202.6" y="125.5" transform="rotate(-90 202.6 125.5)">GND</text>
<text x="207.6" y="125.5" transform="rotate(-90 207.6 125.5)">AGND</text>
<text x="209.7" y="121.5">EXRES1</text>
<text x="212.1" y="124.1">1V2O</text>
<text x="264.7" y="120.3">GND</text>
<text x="274.2" y="124.1">25Mhz</text>
<text x="274.5" y="121.5">Y1</text>
<text x="27.6" y="128.5">1nF 2KV X7R</text>
<text x="220" y="129.2">C49</text>
<text x="220.1" y="131.7">10nF</text>
<text x="228.9" y="129.2">R38</text>
<text x="230.3" y="131.7">12K4</text>
<text x="240.3" y="129.2">C53</text>
<text x="240.4" y="131.7">4.7uF</text>
<text x="254.3" y="130.4">C56</text>
<text x="275.9" y="130.4">C57</text>
<text x="19.8" y="134.8">GND</text>
<text x="160.7" y="132.1" transform="rotate(-90 160.7 132.1)">RN4</text>
<text x="173.4" y="132" transform="rotate(-90 173.4 132)">10K</text>
<text x="175.9" y="132.1" transform="rotate(-90 175.9 132.1)">RN6</text>
<text x="188.6" y="132" transform="rotate(-90 188.6 132)">10K</text>
<text x="254.3" y="133">12pF</text>
<text x="274.7" y="133">12pF</text>
<text x="183.3" y="142.4">GND</text>
<text x="199.8" y="142.4">GND</text>
<text x="225.2" y="142.4">GND</text>
<text x="264.6" y="141.2">GND</text>
</g>
<g font-size="1.8" fill="#840084">
<text x="118.8" y="41.5">6.3V</text>
<text x="115" y="64.4">DNP</text>
</g>
<g font-size="1.8" fill="#a90000">
<text x="140.7" y="38.8" transform="rotate(-90 140.7 38.8)">3</text>
<text x="149.4" y="41.9">1</text>
<text x="140.7" y="46.5" transform="rotate(-90 140.7 46.5)">2</text>
<text x="116.6" y="49" transform="rotate(-90 116.6 49)">1</text>
<text x="112.5" y="54.6">2</text>
<text x="120.2" y="54.6">3</text>
<text x="58.7" y="63.5">10</text>
<text x="26.2" y="69.8">8</text>
<text x="59.2" y="68.6">9</text>
<text x="156.4" y="70.4">7</text>
<text x="162.7" y="70.4">2</text>
<text x="201.7" y="69.8" transform="rotate(-90 201.7 69.8)">28</text>
<text x="206.8" y="69.3" transform="rotate(-90 206.8 69.3)">4</text>
<text x="26.2" y="76.2">7</text>
<text x="156.4" y="75.4">8</text>
<text x="162.7" y="75.4">1</text>
<text x="190" y="73.7">5</text>
<text x="190" y="76.2">6</text>
<text x="217.5" y="73.7">32</text>
<text x="217.5" y="76.2">33</text>
<text x="59.2" y="83.8">6</text>
<text x="156.4" y="80.5">5</text>
<text x="162.7" y="80.5">4</text>
<text x="189.5" y="83.8">25</text>
<text x="190" y="78.7">1</text>
<text x="190" y="81.3">2</text>
<text x="217.5" y="78.7">34</text>
<text x="217.5" y="81.3">35</text>
<text x="217.5" y="83.8">36</text>
<text x="59.2" y="88.9">5</text>
<text x="156.4" y="85.6">6</text>
<text x="162.7" y="85.6">3</text>
<text x="189.5" y="86.4">27</text>
<text x="217.5" y="88.9">24</text>
<text x="217.5" y="86.4">37</text>
<text x="59.2" y="94">3</text>
<text x="174.2" y="94.7" transform="rotate(-90 174.2 94.7)">5</text>
<text x="176.8" y="94.7" transform="rotate(-90 176.8 94.7)">6</text>
<text x="179.3" y="94.7" transform="rotate(-90 179.3 94.7)">7</text>
<text x="181.9" y="94.7" transform="rotate(-90 181.9 94.7)">8</text>
<text x="217.5" y="94">18</text>
<text x="217.5" y="91.4">26</text>
<text x="59.2" y="96.5">2</text>
<text x="59.2" y="101.6">4</text>
<text x="59.2" y="106.7">1</text>
<text x="174.2" y="102.3" transform="rotate(-90 174.2 102.3)">4</text>
<text x="176.8" y="102.3" transform="rotate(-90 176.8 102.3)">3</text>
<text x="179.3" y="102.3" transform="rotate(-90 179.3 102.3)">2</text>
<text x="181.9" y="102.3" transform="rotate(-90 181.9 102.3)">1</text>
<text x="189.5" y="107.9">43</text>
<text x="189.5" y="105.4">44</text>
<text x="189.5" y="102.9">45</text>
<text x="58.7" y="111.8">11</text>
<text x="100.1" y="112.5" transform="rotate(-90 100.1 112.5)">1</text>
<text x="102.6" y="112.5" transform="rotate(-90 102.6 112.5)">3</text>
<text x="105.2" y="112.5" transform="rotate(-90 105.2 112.5)">4</text>
<text x="107.7" y="112.5" transform="rotate(-90 107.7 112.5)">5</text>
<text x="189.5" y="110.5">38</text>
<text x="189.5" y="113">39</text>
<text x="217.5" y="111.8">30</text>
<text x="217.5" y="109.2">31</text>
<text x="25.7" y="114.3">15</text>
<text x="25.7" y="116.8">16</text>
<text x="58.7" y="114.3">12</text>
<text x="58.7" y="116.8">13</text>
<text x="58.7" y="119.4">14</text>
<text x="189.5" y="115.6">40</text>
<text x="189.5" y="118.1">41</text>
<text x="217.5" y="118.1">20</text>
<text x="102.6" y="120.1" transform="rotate(-90 102.6 120.1)">2</text>
<text x="189.5" y="123.2">23</text>
<text x="189.5" y="120.6">42</text>
<text x="217.5" y="120.6">10</text>
<text x="217.5" y="123.2">22</text>
<text x="164.1" y="126.5" transform="rotate(-90 164.1 126.5)">8</text>
<text x="166.6" y="126.5" transform="rotate(-90 166.6 126.5)">7</text>
<text x="169.2" y="126.5" transform="rotate(-90 169.2 126.5)">6</text>
<text x="171.7" y="126.5" transform="rotate(-90 171.7 126.5)">5</text>
<text x="179.3" y="126.5" transform="rotate(-90 179.3 126.5)">8</text>
<text x="181.9" y="126.5" transform="rotate(-90 181.9 126.5)">7</text>
<text x="184.4" y="126.5" transform="rotate(-90 184.4 126.5)">6</text>
<text x="186.9" y="126.5" transform="rotate(-90 186.9 126.5)">5</text>
<text x="201.7" y="128.2" transform="rotate(-90 201.7 128.2)">29</text>
<text x="206.8" y="127.7" transform="rotate(-90 206.8 127.7)">3</text>
<text x="164.1" y="134.1" transform="rotate(-90 164.1 134.1)">1</text>
<text x="166.6" y="134.1" transform="rotate(-90 166.6 134.1)">2</text>
<text x="169.2" y="134.1" transform="rotate(-90 169.2 134.1)">3</text>
<text x="171.7" y="134.1" transform="rotate(-90 171.7 134.1)">4</text>
<text x="179.3" y="134.1" transform="rotate(-90 179.3 134.1)">1</text>
<text x="181.9" y="134.1" transform="rotate(-90 181.9 134.1)">2</text>
<text x="184.4" y="134.1" transform="rotate(-90 184.4 134.1)">3</text>
<text x="186.9" y="134.1" transform="rotate(-90 186.9 134.1)">4</text>
</g>
<g font-size="1.8" fill="#0000c2">
<text x="144.8" y="38">ESP32 has control over MAC/PHY power.</text>
<text x="189.9" y="53.2">3V3</text>
<text x="219.1" y="53.2">3V3</text>
<text x="77.5" y="77.8">Route RJ45 RX/TX pairs with</text>
<text x="77.5" y="79.8">100R diferential trace impedance!</text>
<text x="20.3" y="138.8">HR873170C to be purchased directly from HanRun.</text>
<text x="20.3" y="140.9">support@hanrun.com</text>
</g>
<g font-size="1.8" fill="#725600">
<text x="156.4" y="42.8">W5500_PWR_EN</text>
<text x="66.2" y="64.4">LAN_PWR_N</text>
<text x="66.2" y="69.5">LAN_PWR_P</text>
<text x="236.4" y="77.1">W5500_SCLK</text>
<text x="236.4" y="74.5">W5500_CS</text>
<text x="236.4" y="82.2">W5500_MOSI</text>
<text x="236.4" y="79.6">W5500_MISO</text>
<text x="236.4" y="84.7">W5500_INT</text>
<text x="236.4" y="87.2">W5500_RST</text>
</g>
<g font-size="1.8" fill="#0f0f0f">
<text x="63.5" y="83.7">LAN_RD_N</text>
<text x="63.5" y="88.8">LAN_CT_R</text>
<text x="63.5" y="93.9">LAN_RD_P</text>
<text x="63.5" y="96.4">LAN_TD_N</text>
<text x="63.5" y="101.5">LAN_CT_T</text>
<text x="63.5" y="106.6">LAN_TD_P</text>
<text x="67.3" y="114.2">LAN_LINK R28</text>
<text x="67.3" y="119.3">LAN_ACT R29</text>
</g>
<g font-size="1.4" fill="#0f0f0f">
<text x="146" y="54.6">W5500_3V3</text>
<text x="176.5" y="73.6">W5500_RX_N</text>
<text x="176.5" y="76.2">W5500_RX_P</text>
<text x="222.2" y="76.2">W5500_SCLK</text>
<text x="222.2" y="73.6">W5500_CS</text>
<text x="176.5" y="83.8">LINKLED</text>
<text x="176.5" y="81.3">W5500_TX_P</text>
<text x="176.5" y="78.7">W5500_TX_N</text>
<text x="222.2" y="78.7">W5500_MISO</text>
<text x="222.2" y="81.3">W5500_MOSI</text>
<text x="222.2" y="83.8">W5500_INT</text>
<text x="176.5" y="86.3">ACTLED</text>
<text x="222.2" y="86.3">W5500_RST</text>
<text x="182.9" y="102.8">PMODE0</text>
<text x="182.9" y="105.4">PMODE1</text>
<text x="182.9" y="107.9">PMODE2</text>
<text x="222.2" y="111.7">W5500_XI</text>
<text x="222.2" y="109.2">W5500_XO</text>
<text x="222.2" y="118.1">TOCAP</text>
<text x="222.2" y="120.6">EXRES1</text>
<text x="222.2" y="123.2">1V2O</text>
</g>
<g font-size="1.4" fill="#006464">
<text x="170.4" y="57.9">C44</text>
<text x="183.1" y="57.9">C45</text>
<text x="189.5" y="57.9">C46</text>
<text x="212.3" y="57.9">C47</text>
<text x="218.7" y="57.9">C48</text>
<text x="225" y="57.9">C50</text>
<text x="231.4" y="57.9">C51</text>
<text x="237.7" y="57.9">C52</text>
<text x="244.1" y="57.9">C54</text>
<text x="250.4" y="57.9">C55</text>
<text x="170.5" y="61.7">22uF</text>
<text x="183.2" y="61.7">10uF</text>
<text x="189.5" y="61.7">0.1uF</text>
<text x="212.4" y="61.7">0.1uF</text>
<text x="218.8" y="61.7">0.1uF</text>
<text x="225.1" y="61.7">0.1uF</text>
<text x="231.5" y="61.7">0.1uF</text>
<text x="237.8" y="61.7">0.1uF</text>
<text x="244.2" y="61.7">0.1uF</text>
<text x="250.5" y="61.7">10uF</text>
<text x="109" y="82.7">C39</text>
<text x="115.4" y="83.3">6.8nF</text>
<text x="132.3" y="85.8">C42</text>
<text x="132.4" y="88.4">10nF</text>
<text x="109" y="92.2">C40</text>
<text x="115.4" y="93.5">6.8nF</text>
<text x="143.7" y="104.9">C43</text>
<text x="143.8" y="107.4">22nF</text>
</g>
<g font-size="1.4" fill="#0000c2">
<text x="107.9" y="63.5">BYPASS</text>
<text x="125.1" y="172.7">2</text>
<text x="126.4" y="169.4">PMODE</text>
<text x="128.9" y="172.7">1</text>
<text x="132.1" y="172.7">0</text>
<text x="149.2" y="170.7">DESCRIPTION</text>
<text x="125.1" y="175.2">0</text>
<text x="125.1" y="177.8">0</text>
<text x="128.9" y="175.2">0</text>
<text x="128.9" y="177.8">0</text>
<text x="132.1" y="177.8">1</text>
<text x="132.1" y="175.2">0</text>
<text x="136.5" y="175.2">10BT Half-duplex, Auto-negotiation disabled</text>
<text x="136.5" y="177.8">10BT Full-duplex, Auto-negotiation disabled</text>
<text x="125.1" y="180.3">0</text>
<text x="125.1" y="182.9">0</text>
<text x="125.1" y="185.4">1</text>
<text x="128.9" y="182.9">1</text>
<text x="128.9" y="185.4">0</text>
<text x="128.9" y="180.3">1</text>
<text x="132.1" y="185.4">0</text>
<text x="132.1" y="182.9">1</text>
<text x="132.1" y="180.3">0</text>
<text x="136.5" y="185.4">100BT Full-duplex, Auto-negotiation enabled</text>
<text x="136.5" y="180.3">100BT Half-duplex, Auto-negotiation disabled</text>
<text x="136.5" y="182.9">100BT Full-duplex, Auto-negotiation disabled</text>
<text x="125.1" y="187.9">1</text>
<text x="125.1" y="190.5">1</text>
<text x="128.9" y="190.5">1</text>
<text x="128.9" y="187.9">0</text>
<text x="132.1" y="190.5">0</text>
<text x="132.1" y="187.9">1</text>
<text x="136.5" y="190.5">Not used</text>
<text x="136.5" y="187.9">Not used</text>
<text x="125.1" y="193.6">1</text>
<text x="128.9" y="193.6">1</text>
<text x="132.1" y="193.6">1</text>
<text x="136.5" y="193.6">All capable, Auto-negotiation enabled</text>
</g>
<g font-size="1.1" fill="#a90000">
<text x="264.5" y="125.7">1</text>
<text x="266.4" y="124.1" transform="rotate(-90 266.4 124.1)">4</text>
<text x="268.3" y="125.7">3</text>
<text x="266.4" y="128.5" transform="rotate(-90 266.4 128.5)">2</text>
</g>
<text font-size=".7" fill="#0f0f0f" x="24" y="123.6" transform="rotate(-90 24 123.6)">RJ45_SHIELD</text>
</svg>
